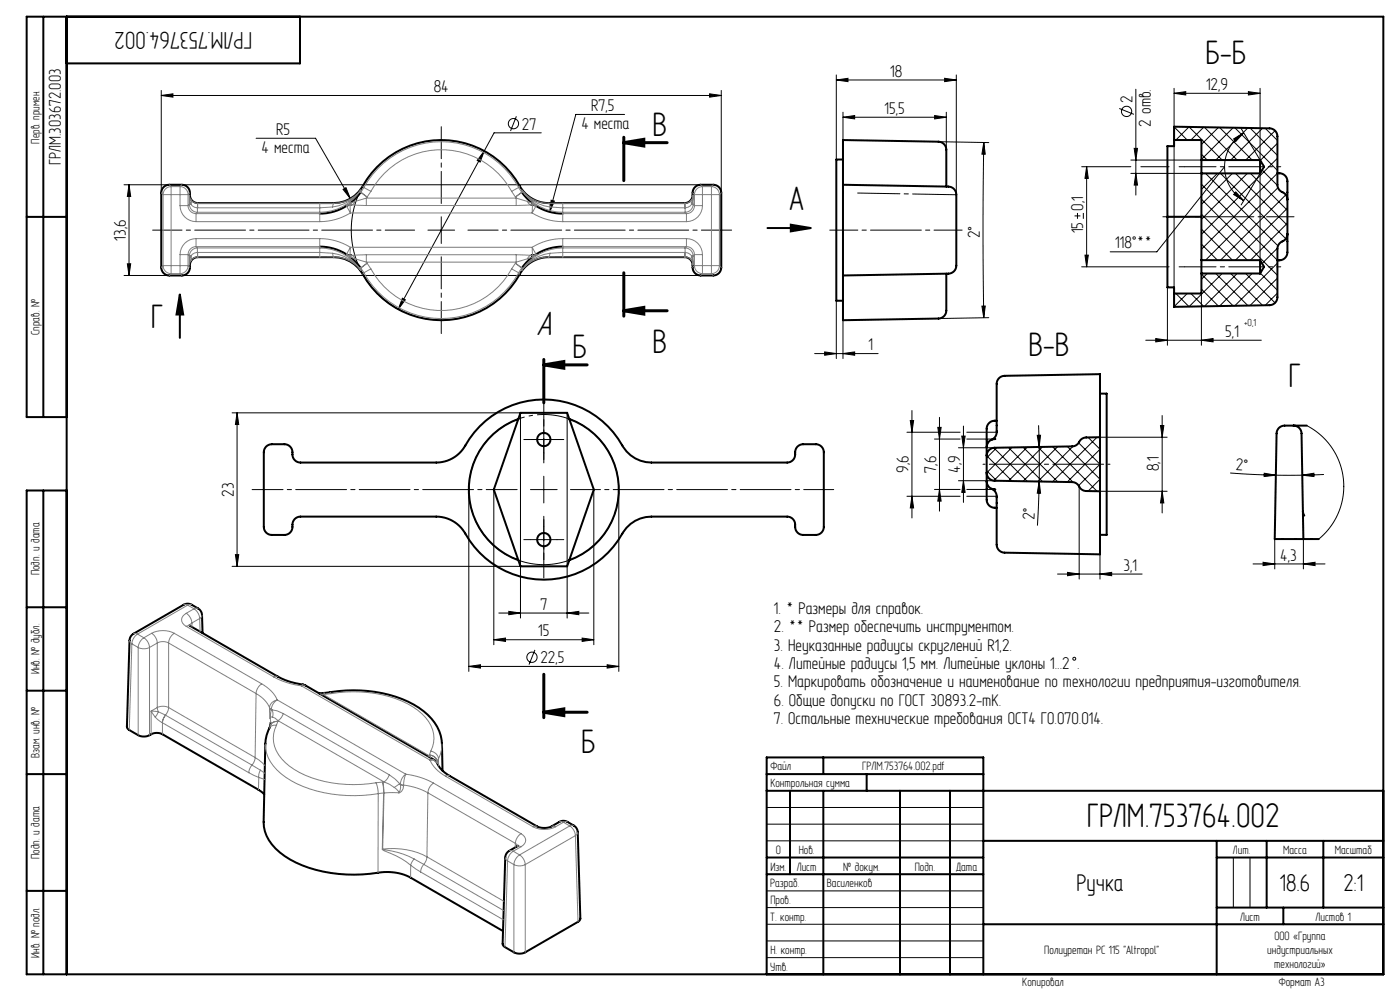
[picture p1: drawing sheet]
<svg xmlns="http://www.w3.org/2000/svg" width="420mm" height="297mm" viewBox="0 0 420 297" stroke-linecap="round" stroke-linejoin="round" font-family="sans-serif">
<g fill="none" stroke="#000" stroke-width=".3">
<path d="M48.4 28.6l3.5-.5v1zM48.4 27.1v30.7M48.4 28.6h168M154.9 34.9l-1.7 4.4M162.4 39.8h-14.2l-28.7 52.9M187.4 34.3h-14.7l-7.8 29.2M212.9 28.1l3.5 .5-3.5 .5zM216.4 27.1v30.7M250.9 24l3.5-.5v1zM250.9 22.5v25.3M250.9 24h36M252.9 35.1l3.5-.5v1z"/>
<path d="M252.9 33.6v8.4M252.9 35.1h31M280.4 34.6l3.5 .5-3.5 .5zM283.4 23.5l3.5 .5-3.5 .5zM283.9 33.6v11.3M286.9 22.5v35.8M335.8 32.5l4.4 1.8M340.8 26.7v31.8M352.2 28l3.5-.5v1zM352.2 26.5v59.6M352.2 28h25.8M352.3 38l3.9 4"/>
<path d="M361.1 38.1l-3.8 3.9M361.3 38.1l9.8 9.9M365.5 38.2l-5.1 5.1M365.9 38.2l9.7 9.8M369.9 38.3l-9.5 9.5M370.4 38.3l12.8 12.8M372.3 38.5l5.7 9.5M373.1 39.8a11.9 11.9 0 0 0 0 20.3M374.3 38.4l-9.6 9.6M374.5 27.5l3.5 .5-3.5 .5zM375 38.4l8.2 8.2M378 26.5v51.5"/>
<path d="M378.8 38.4l-9.6 9.6M379.6 38.4l3.6 3.7M382.5 39.2l-8.8 8.8M37.2 55.4h173M38.7 55.4v27.2M38.7 55.4l.5 3.5h-1zM76.8 41.4h17.9l10.4 18.1M102.9 56.7l.9-.5 1.3 3.3zM108.8 55.8a27 27 0 0 0 12 37.6M145.3 45.2l-1.3 3.4-.8-.5zM281.5 42.5l15.1 .2M295.1 42.7l.5 3.5h-1z"/>
<path d="M295.1 42.7l-.2 23.4 .2 29.1M324.5 50h14.8M326 50l.5 3.5h-1zM326 50v30M339.3 48h21.1M339.3 52h21.1M340.3 44.5h1l-.5 3.5zM340.8 52l.5 3.5h-1zM342.3 50h8.4M352.8 42l3.9-4 10 10M353.7 50h1.7M360.4 59.7l22.8 22.8"/>
<path d="M360.4 55.2l22.8 22.8M360.4 46.2l1.8 1.8M360.7 52l-.3 .3M361.7 52l21.7 21.7M365.2 52l-4.8 4.8M366.2 52l19.5 19.5M367.4 50l-20.3 25.5h-14M369.7 52l-9.3 9.3M370.1 41.6l3-1.8-2.4 2.6zM370.7 52l15.5 15.5M370.7 57.5l2.4 2.6-3-1.8zM374.2 52l-13.8 13.7"/>
<path d="M375.1 52l11.1 11M378 52l-5.7 9.4M378.6 51l4.6 4.6M383.2 42.9l-5.1 5.2M383.2 47.4l-22.8 22.8M383.2 51.9l-22.8 22.8M383.4 56.2l-21.7 21.8M385.7 58.4l-19.5 19.6M38.2 79.1h1l-.5 3.5zM128.4 69h8M132.4 65v8M165.3 60l1 .3-1.4 3.2z"/>
<path d="M322.4 64.7h1.7M323.2 63.8v1.8M324.5 80h26.2M325 63.8v1.8M325.5 76.5h1l-.5 3.5zM353.7 80h1.7M360.4 77.7l.3 .3M360.4 73.2l4.8 4.8M360.4 68.7l9.3 9.3M360.4 64.2l13.8 13.8M383.2 78.9l-12.8 12.7M383.2 74.4l-4.6 4.6"/>
<path d="M386.2 62.4l-15.5 15.6M386.2 66.9l-11.1 11.1M37.2 82.6h173M120.7 89.4l.9 .5-2.1 2.8zM250.9 90.1v17.4M252.9 96v11.5M294.6 91.7h1l-.5 3.5zM296.6 95.2l-15.1 .3M350.2 86.1v17.4M356.2 88l-3.9 4M357.3 88l3.8 3.8M360.4 88v15.5"/>
<path d="M360.4 86.6l5.1 5.1M360.4 82.1l9.5 9.6M362.2 82l-1.8 1.7M364.7 82l9.6 9.6M366.7 82l-10 9.9-3.9-3.9M369.2 82l9.6 9.5M371.1 82l-9.8 9.8M373.7 82l8.8 8.8M375.6 82l-9.7 9.7M378.1 81.9l5.1 5.1M383.2 83.4l-8.2 8.2M383.2 87.8l-3.6 3.7"/>
<path d="M244.4 106h19M247.4 105.5l3.5 .5-3.5 .5zM252.9 106l3.5-.5v1zM343.7 102h34.7M346.7 101.5l3.5 .5-3.5 .5zM360.4 102l3.5-.5v1zM69.6 123.7h86.5v61.5M71.1 123.7l.5 3.5h-1zM71.1 123.7v46M159.1 131.7h8M163.1 127.7v8M170.1 123.7v61.5"/>
<path d="M272.1 129.5h15.9M273.1 126h1l-.5 3.5zM273.6 123v32.2M280.3 131.6h7.7M281.3 128.1h1l-.5 3.5zM281.8 125.1v3.4M281.8 130.5v17.2M287.5 134.2h10.9M288.5 130.7h1l-.5 3.5zM289 127.7v22.9M290 129.5h9M290 131.6h8.6"/>
<path d="M296 136.6l7.6 7.6M298.1 134.2l10.1 10M299 134.2l-3 3M302.5 134.1l10.2 10.2M303.6 134.1l-7.6 7.6M306.9 134l10.4 10.4M308.2 134l-10.1 10.1M311.2 130.5l1-.1-.4 3.6zM311.4 134l10.5 10.5M311.6 127.5l.2 6.5M311.8 134v10.3M312.7 133.9l-10.2 10.2"/>
<path d="M315.8 133.9l13.3 13.3M317.3 133.9l-10.4 10.3M320.2 133.8l9.8 9.8-3.5 3.6M321.9 133.8l-10.5 10.5M323.6 132.7l6.4 6.4-6.4 6.4M326.5 131.1l3.5 3.5-9.8 9.9M329.1 131l-13.3 13.4M330 131h20.1M348.1 127.5h1l-.5 3.5zM348.6 124.5v29.2M392 127.6l2.2 1.2 2 1.6 1.8 1.8 1.6 2 1.2 2.1 1 2.3 .8 2.4 .4 2.6-.1 4.9-.5 2.5-.8 2.5-1.1 2.3-1.4 2.1-1.6 1.9-1.9 1.8M140.6 146.7v54.5"/>
<path d="M148.1 146.7v46.5M159.1 146.7h8M163.1 142.7v8M163.1 157.7v8M178.1 146.7v46.5M185.6 146.7v54.5M272.1 148.7h15.9M273.6 148.7l.5 3.5h-1zM280.3 146.7h7.7M281.8 149.7v3.5M281.8 146.7l.5 3.5h-1zM287.5 144.1h10.9"/>
<path d="M289 144.1l.5 3.5h-1zM290 146.7h8.6M290 148.7h9M296 141.1l3 3M311.8 144.3l.4 3.5h-1zM311.8 144.3l-.6 13.2M323.8 145.8v27.7M348.6 147.2l.5 3.5h-1zM350.1 147.2h-20.1v26.3M369.1 141.8l13.7 .6M379.3 141.8l3.5 .6-3.6 .4zM382.8 142.4h7.9"/>
<path d="M390.7 142.4l3.5-.6v1zM397.2 142.2l-6.5 .2M69.6 169.7h86.5M70.6 166.2h1l-.5 3.5zM159.1 161.7h8M317.3 172h25.3M320.3 171.5l3.5 .5-3.5 .5zM330 172l3.5-.5v1zM375.9 169h21.6M378.9 168.5l3.5 .5-3.5 .5zM382.4 161.6v8.9M391 169l3.5-.5v1z"/>
<path d="M391 161.6v8.9M140.6 199.7l3.5-.5v1zM140.6 199.7h45M148.1 191.7l3.5-.5v1zM148.1 191.7h30M149.6 183.7h27M152.6 183.2l3.5 .5-3.5 .5zM160.5 194.8l-1.8 4.4M170.1 183.7l3.5-.5v1zM174.6 191.2l3.5 .5-3.5 .5zM182.1 199.2l3.5 .5-3.5 .5zM230 242h65"/>
<path d="M230 247h65M230 252h65M370 257v15M375 257v15M230 277h65M230 272h65M230 267h65M230 287h65M230 282h65"/>
<circle cx="154" cy="37.1" r="1.54"/>
<circle cx="338" cy="33.4" r="1.54"/>
<circle cx="159.6" cy="197" r="1.54"/>
<circle cx="322.3" cy="197.4" r=".44"/>
</g>
<path d="M237.2 67.3l6 1-6 1zM54 88.3l1 6h-2z" fill="none" stroke="#000" stroke-width=".6" stroke-linecap="butt"/>
<path d="M187.1 42.8l6-1v2zM187.1 93.1l6-1v2zM163.1 109.4l6-1v2zM163.1 213.5l6-1v2z" fill="none" stroke="#000" stroke-width=".9" stroke-linecap="butt"/>
<path d="M184.7 140.1a22.5 22.5 0 0 0-37.7-9 22.5 22.5 0 0 0 10.2 37.3 22.5 22.5 0 0 0 27.8-27l-.3-1.3" fill="none" stroke="#000" stroke-width=".3" stroke-dasharray="15.2 1.3 1.3 1.3" stroke-dashoffset="3.6" stroke-linecap="butt"/>
<g fill="none" stroke="#000" stroke-width=".6">
<path d="M13 5v120M20 5v287M90 5v14h-70M49.1 56.1l1.2-.7h4.3a2.76 2.76 0 0 1 2.4 3.5l.7 1.3 .8 .5 .9 .2h40.7a10 10 0 0 0 8.7-5.1 27.1 27.1 0 0 1 47.9 1.1 10 10 0 0 0 7.9 4h40.8a2.76 2.76 0 0 0 2.4-3.6l.4-.9 1.1-.8 4.7-.2a2.4 2.4 0 0 1 2.4 2.4v22.4a2.4 2.4 0 0 1-2.4 2.4h-3.8a2.76 2.76 0 0 1-2.5-3.6l-.3-.9-.7-.6-1.3-.4h-40.8a10 10 0 0 0-8.7 5.1 27 27 0 0 1-47.3-.4 10 10 0 0 0-8.5-4.7h-40.7a2.76 2.76 0 0 0-2.5 3.5l-.6 1.3-.8 .5-4.7 .2a2.4 2.4 0 0 1-2.4-2.4v-22.4l.2-.9zM108.2 57.7l-1.5 1.7-1.6 1.5M156.6 57.7l1.4 1.7 1.7 1.5M252.9 55.4v-13.4l28.6 .5a2.8 2.8 0 0 1 2.4 3.6v9.8M252.9 55.4v27.2M252.9 55.4l31.6 .5a2.4 2.4 0 0 1 2.4 2.4v21.3a2.4 2.4 0 0 1-2.4 2.4l-31.6 .6M252.9 47.8h-2v42.3h2M352.2 42h8.2v6M360.4 48v4"/>
<path d="M360.4 52v26M360.4 52h17.6M360.4 48h17.6M378 48v4M378 48l1.2 2-1.2 2M383.2 51.9a2.52 2.52 0 0 1 3 2.4v5.5M386.2 59.8a2.86 2.86 0 0 0-2.1-2.6l-.6-.8-.3-1v-14.5a2.4 2.4 0 0 0-2.3-2.4l-28.7-.5v5.8h-2v42.3h2v5.9l28.7-.5a2.4 2.4 0 0 0 2.3-2.4v-14.5a2.86 2.86 0 0 1 2.1-2.6l.7-.9 .2-1M386.2 59.8v10.3M8 65h12M95.9 73.9a18 18 0 0 1 8.7 2.6h.7M105.1 77.1l1.6 1.5 1.5 1.7M105.3 61.4l-1.1 .2a15.4 15.4 0 0 1-8.3 2.4"/>
<path d="M159.5 61.4l1.1 .2a15.4 15.4 0 0 0 8.2 2.4M159.7 77.1l-1.7 1.5-1.4 1.7M168.8 73.9a18 18 0 0 0-8.6 2.6h-.7M230.2 68.3h13M350.2 65h10.2M360.4 78v4M360.4 78h17.6M378 78v4M378 78l1.2 2-1.2 2M386.2 70.1v5.5a2.5 2.5 0 0 1-3 2.4M54 88.3v13M283.9 82v9a4.5 4.5 0 0 1-1.1 4l-1.3 .5-28.6 .5v-13.4"/>
<path d="M360.4 82v6h-8.2M360.4 82h17.6M330 118h2v42.3h-2M20 125h-12v-120h407v287h-407v-145h12M79.8 133.8l1.3-.6 4.2-.1a2.76 2.76 0 0 1 2.5 3.6l.6 1.2 .8 .5 .9 .2h40.8a10 10 0 0 0 8.7-5.1 27 27 0 0 1 47.3 .4 10 10 0 0 0 8.5 4.7h40.7a2.76 2.76 0 0 0 2.5-3.5l.4-.9 1-.9 4.7-.2a2.4 2.4 0 0 1 2.4 2.4v22.4a2.4 2.4 0 0 1-2.4 2.4h-3.8a2.76 2.76 0 0 1-2.4-3.5l-.4-.9-.6-.7-1.4-.4h-40.7a10 10 0 0 0-8.7 5.1 27.1 27.1 0 0 1-47.8-1.1 10 10 0 0 0-8-4h-40.8a2.76 2.76 0 0 0-2.4 3.6l-.7 1.2-.7 .5-4.8 .2a2.4 2.4 0 0 1-2.4-2.4v-22.4l.2-.9zM155.5 125.6a22.5 22.5 0 0 0-14.9 21.1 22.5 22.5 0 0 0 14.9 21.2M156.1 123.7h14l8 23-8 23h-14l-8-23zM170.8 125.6a22.5 22.5 0 0 1 14.8 21.1 22.5 22.5 0 0 1-14.8 21.2M296 136.6v5.1M298.6 131.6a2.67 2.67 0 0 0-2.6 3.5v1.5M299 126.1a2.52 2.52 0 0 0-3 2.4v5.5M330 131v-18.9l-28.6 .5a2.72 2.72 0 0 0-2.4 3.5v13.1a2.64 2.64 0 0 1-1.5 2.6"/>
<path d="M330 131l-4.1 .1a2.86 2.86 0 0 0-2.5 1.9l-.8 .6-1 .2-23.2 .4a2.4 2.4 0 0 0-2.4 2.4M330 131v16.2M388.1 127.6h-2.7a2.4 2.4 0 0 0-2.4 2.3l-.6 31.7h8.6M388.1 127.6a2.4 2.4 0 0 1 2.4 2.3l.5 31.7M388.1 127.6h3.9M13 147v145M296 141.7a2.4 2.4 0 0 0 2.4 2.4l23.2 .4a2.86 2.86 0 0 1 2.5 1.9l1.4 .7 4.5 .1M296 141.7v.3a7.3 7.3 0 0 0 .6 3.9 2.48 2.48 0 0 0 2 .8M296 144.2v5.6a2.5 2.5 0 0 0 3 2.4M297.5 146.5a2.64 2.64 0 0 1 1.5 2.6v13.1a2.72 2.72 0 0 0 2.4 3.4l28.6 .5v-18.9M390.9 153.2l.4 1.3M391 161.6h4.6"/>
<path d="M8 182h12M56.8 187.4l27.6 15.9 2.7 1 3.8 .9M60.8 189.7l-.2-5.4a2.4 2.4 0 0 0-1.2-2l-1.9-1.1a2.4 2.4 0 0 0-2.4 0l-15 8.7a2.4 2.4 0 0 0-1.2 2l-.8 25.9 .4 .8 3 1.7a4.1 4.1 0 0 0 4.2-.4l1.3-.3 1.7 .5 28.8 16.6 1.8 1.4M8 207h12M81 217.7a15.8 15.8 0 0 0-1.4 5.3l-.5 23.4a11.5 11.5 0 0 0 4.8 9.1 37.1 37.1 0 0 0 24.8 6.6l2.4-.2a19.8 19.8 0 0 1 9.3 0l2.8 1.1 27.7 16M81.2 216.6l-.2 1.1M90.8 205.2l.7 .2 38.8 22.3M95.7 207.8l1.5-.1a44.7 44.7 0 0 1 25.2 2.6 17.2 17.2 0 0 1 9.8 10.2l.4 2.5 .2 8M8 232h12M130.3 227.7l.9 1.1a8.2 8.2 0 0 0 3.7 3.7l26.2 15.2a5.1 5.1 0 0 0 4.4 0l2.3-1.4a2.4 2.4 0 0 1 2.4 0l1.9 1.1a2.4 2.4 0 0 1 1.2 2l.8 26.2-.7 .7-15.8 9.1a3.7 3.7 0 0 1-3.4 0l-3-1.8-.4-.7 .8-25.9a2.4 2.4 0 0 1 1.2-2l2.6-1.6M230 237h185M230 232h65"/>
<path d="M237 237v25M247 227v5M247 237v55M260 232v5M270 237v55M285 237v55M230 257h65M295 252h120M365 252v40M365 257h50M380 252v20M397 252v20"/>
<path d="M8 267h12M230 262h65M295 277h120M365 272h50M385 272v5M230 292v-65h65v65"/>
<circle cx="163.1" cy="131.7" r="2"/>
<circle cx="163.1" cy="161.7" r="2"/>
</g>
<path d="M132.4 61v-23M132.4 77v23" fill="none" stroke="#000" stroke-width=".3" stroke-dasharray="15.2 1.3 1.3 1.3" stroke-dashoffset="5.6"/>
<path d="M124.4 69h-78.6" fill="none" stroke="#000" stroke-width=".3" stroke-dasharray="15.2 1.3 1.3 1.3" stroke-dashoffset="6.4"/>
<path d="M140.4 69h79.1M171.1 146.7h79" fill="none" stroke="#000" stroke-width=".3" stroke-dasharray="15.2 1.3 1.3 1.3" stroke-dashoffset="6.2"/>
<path d="M248.9 69h39.7" fill="none" stroke="#000" stroke-width=".3" stroke-dasharray="15.2 1.3 1.3 1.3" stroke-dashoffset="6.8"/>
<path d="M257.3 57.9l29.2 .5" fill="none" stroke="#000" stroke-width=".3" stroke-dasharray="15.2 1.3 1.3 1.3" stroke-dashoffset="2.6"/>
<path d="M378 50h-22.6M378 80h-22.6" fill="none" stroke="#000" stroke-width=".3" stroke-dasharray="15.2 1.3 1.3 1.3" stroke-dashoffset="5.8"/>
<path d="M378 50h6.2M378 80h6.2" fill="none" stroke="#000" stroke-width=".3" stroke-dasharray="15.2 1.3 1.3 1.3" stroke-dashoffset="14"/>
<path d="M348.9 65h39.3" fill="none" stroke="#000" stroke-width=".3" stroke-dasharray="15.2 1.3 1.3 1.3" stroke-dashoffset="7"/>
<path d="M333 139.1h-38.1" fill="none" stroke="#000" stroke-width=".3" stroke-dasharray="15.2 1.3 1.3 1.3" stroke-dashoffset="-1.9"/>
<path d="M159.1 131.7h-2M163.1 127.7v-2M163.1 135.7v2M167.1 131.7h2M163.1 157.7v-2M159.1 161.7h-2M163.1 165.7v2M167.1 161.7h2" fill="none" stroke="#000" stroke-width=".3" stroke-dasharray="15.2 1.3 1.3 1.3"/>
<path d="M163.1 138.7v-18.5M163.1 154.7v18.5" fill="none" stroke="#000" stroke-width=".3" stroke-dasharray="15.2 1.3 1.3 1.3" stroke-dashoffset="7.9"/>
<path d="M155.1 146.7h-79.5" fill="none" stroke="#000" stroke-width=".3" stroke-dasharray="15.2 1.3 1.3 1.3" stroke-dashoffset="6"/>
<path d="M187.1 42.8h13M187.1 41.1v13M187.1 81.8v13M187.1 93.1h13M163.1 109.4h13M163.1 107.7v13M163.1 202.1v13M163.1 213.5h13" fill="none" stroke="#000" stroke-width=".9"/>
<g fill="#000">
<path d="M48.4 28.6l3.5-.5v1zM212.9 28.1l3.5 .5-3.5 .5zM102.9 56.7l2.2 2.8-1.3-3.3zM165.3 60l-.4 3.5 1.4-3.2zM120.7 89.4l-1.2 3.3 2.1-2.8zM145.3 45.2l-2.1 2.9 .8 .5zM250.9 24l3.5-.5v1zM283.4 23.5l3.5 .5-3.5 .5zM148.1 191.7l3.5-.5v1zM174.6 191.2l3.5 .5-3.5 .5zM370.1 41.6l3-1.8-2.4 2.6zM370.7 57.5l2.4 2.6-3-1.8zM378.9 168.5l3.5 .5-3.5 .5zM391 169l3.5-.5v1z"/>
<path d="M252.9 35.1l3.5-.5v1zM280.4 34.6l3.5 .5-3.5 .5z"/>
<path d="M374.5 27.5l3.5 .5-3.5 .5zM352.2 28l3.5-.5v1z"/>
<path d="M38.7 55.4l.5 3.5h-1zM38.2 79.1h1l-.5 3.5zM71.1 123.7l.5 3.5h-1zM70.6 166.2h1l-.5 3.5zM340.3 44.5h1l-.5 3.5zM340.8 52l.5 3.5h-1zM326 50l.5 3.5h-1zM325.5 76.5h1l-.5 3.5zM273.1 126h1l-.5 3.5zM273.6 148.7l.5 3.5h-1zM288.5 130.7h1l-.5 3.5zM289 144.1l.5 3.5h-1zM348.1 127.5h1l-.5 3.5zM348.6 147.2l.5 3.5h-1zM281.3 128.1h1l-.5 3.5zM281.8 146.7l.5 3.5h-1z"/>
<path d="M187.1 42.8l6-1v2zM187.1 93.1l6-1v2zM163.1 109.4l6-1v2zM163.1 213.5l6-1v2z"/>
<path d="M295.1 42.7l.5 3.5h-1zM294.6 91.7h1l-.5 3.5z"/>
<path d="M54 88.3l1 6h-2zM237.2 67.3l6 1-6 1z"/>
<path d="M247.4 105.5l3.5 .5-3.5 .5zM252.9 106l3.5-.5v1zM152.6 183.2l3.5 .5-3.5 .5zM170.1 183.7l3.5-.5v1z"/>
<path d="M346.7 101.5l3.5 .5-3.5 .5zM360.4 102l3.5-.5v1z"/>
<path d="M311.8 144.3l.4 3.5h-1zM311.2 130.5l1-.1-.4 3.6z"/>
<path d="M379.3 141.8l3.5 .6-3.6 .4zM390.7 142.4l3.5-.6v1z"/>
<path d="M330 172l3.5-.5v1zM320.3 171.5l3.5 .5-3.5 .5z"/>
<path d="M140.6 199.7l3.5-.5v1zM182.1 199.2l3.5 .5-3.5 .5z"/>
</g>
<g fill="none" stroke="#808080" stroke-width=".3">
<path d="M48.4 57.8l.5 .5M48.9 58.3h2.4M48.9 58.3v21.3M50.8 55.4l.5 .5M51.3 55.9a2.4 2.4 0 0 0-2.4 2.4M51.3 55.9v2.4M51.3 58.3v21.3M51.3 58.3h2.7M51.3 55.9h2.7M54 55.9v2.4M54 58.3h2.4M54 55.9a2.4 2.4 0 0 1 2.4 2.4"/>
<path d="M54 58.3v3.3M54.6 55.4l-.6 .5M56.4 58.3v3.3M56.8 58.6l.5 1.3M56.8 58.6l.4 2.6M56.8 58.6v2.6M57 57.8l-.6 .5M57 58.5l-.2 .1M57.3 59.9a2.5 2.5 0 0 0 2 1M57.3 59.9l.1 .6-.2 .7M108.2 57.1a14.7 14.7 0 0 1-12.3 6.5M108.2 57.1h-.1a12.1 12.1 0 0 1-8.3 4.9"/>
<path d="M108.2 57.1v.6M108.2 57.7l1.9 1.4M108.2 57l.1 .6M108.2 57a10.1 10.1 0 0 1-8 3.9M108.2 57v.1M108.3 57.6l-.1 .1M108.3 57.6l1.8 1.5M108.8 55.8l.4 .4M109.2 56.2l2.1 1.1M109.2 56.2a26.5 26.5 0 0 1 46.4 0M109.2 56.2l-.9 1.4M109.9 59.4l-3.4 1"/>
<path d="M109.9 59.4v2.2M109.9 59.4h45M110.1 59.1l-.2 .3M111.3 57.3a24.1 24.1 0 0 1 42.2 0M111.3 57.3l-1.2 1.8M153.5 57.3l1.1 1.8M154.6 59.1l.3 .3M154.9 59.4v2.2M154.9 59.4l3.3 1M155.6 56.2l-2.1 1.1M155.6 56.2l.9 1.4M155.9 55.8l-.3 .4"/>
<path d="M156.5 57.6l-1.9 1.5M156.5 57.6l.1 .1M156.5 57v.6M156.5 57h.1a10.1 10.1 0 0 0 8 3.9M156.5 57l.1 .1M156.6 57.7l-2 1.4M156.6 57.1a14.7 14.7 0 0 0 12.2 6.5M156.6 57.1a12.1 12.1 0 0 0 8.4 4.9M156.6 57.1v.6M207.5 59.9l-.2 .6 .2 .7M207.5 59.9a2.5 2.5 0 0 1-2 1M207.8 57.8l.5 .5"/>
<path d="M207.8 58.5l.1 .1M207.9 58.6l-.4 1.3M207.9 58.6l-.4 2.6M207.9 58.6v2.6M208.3 58.3h2.4M208.3 58.3v3.3M210.2 55.4l.5 .5M210.7 55.9a2.4 2.4 0 0 0-2.4 2.4M210.7 55.9v2.4M210.7 58.3v3.3M210.7 58.3h2.7M210.7 55.9h2.7"/>
<path d="M213.4 55.9a2.4 2.4 0 0 1 2.4 2.4M213.4 58.3h2.4M213.4 55.9v2.4M213.4 58.3v21.3M214 55.4l-.6 .5M215.8 58.3v21.3M216.4 57.8l-.6 .5M48.9 79.6h2.4M48.9 79.6a2.4 2.4 0 0 0 2.4 2.4M48.9 79.6l-.5 .6M51.3 79.6v2.4M51.3 79.6h2.7"/>
<path d="M54 61.6a4.8 4.8 0 0 0 4.8 4.8M54 61.6h2.4M54 79.6h2.4M54 76.3h2.4M54 79.6v2.4M54 76.3v3.3M56.4 61.6a2.4 2.4 0 0 0 2.4 2.4M56.4 79.6a2.4 2.4 0 0 1-2.4 2.4M56.4 76.3v3.3M56.4 76.3l.4 .4M56.4 79.6l.6 .6M56.8 61.2a2.4 2.4 0 0 0 2.4 2.4"/>
<path d="M56.8 76.7h.4M56.8 61.2h.4M56.8 61.2l-.4 .4M56.8 79.3l.2 .2M56.8 76.7v2.6M57.2 61.2a2.45 2.45 0 0 0 2 1.1M57.2 76.7l-.4 2.6M57.2 76.7l.2 .7-.1 .6M57.3 78l-.5 1.3M58.8 64v2.4M58.8 71.5a4.8 4.8 0 0 0-4.8 4.8M58.8 71.5v2.4"/>
<path d="M58.8 73.9a2.4 2.4 0 0 0-2.4 2.4M58.8 71.5h37.1M58.8 66.4h37.1M58.8 64h37.1M58.8 73.9h37.1M58.8 73.9l.4 .4M59.2 74.3a2.4 2.4 0 0 0-2.4 2.4M59.2 62.3v1.3M59.2 74.3v1.4M59.2 75.7a2.45 2.45 0 0 0-2 1M59.2 75.7l.1 1.3M59.2 63.6l-.4 .4"/>
<path d="M59.2 63.6h36.7M59.2 74.3h36.7M59.2 62.3h.1M59.3 77h-.2a2.51 2.51 0 0 0-1.8 1M59.3 60.9l-.1 1.4M59.3 60.9h.1M59.3 60.9v1.4M59.3 75.7v1.3M59.3 75.7h36.6M59.3 62.3h36.6M59.3 75.7h-.1M59.3 77h.1"/>
<path d="M59.3 77l.1 .1M59.3 77h36.6M59.3 60.9h36.6M59.4 60.9h-.1M95.9 71.5v2.4M95.9 71.5a17.5 17.5 0 0 1 9.2 2.6M95.9 64v2.4M95.9 74.3a14.7 14.7 0 0 1 12.3 6.6M95.9 62.3v1.3M95.9 74.3v1.4M95.9 60.9v1.4M95.9 60.9h4.3"/>
<path d="M95.9 75.7v1.3M95.9 63.6v.4M95.9 73.9v.4M95.9 75.7l3.9 .2M99.8 75.9l.4 1.1M99.8 75.9a12.2 12.2 0 0 1 8.4 5M99.8 62l-3.9 .3M100.1 60.9h.1M100.2 77a10.2 10.2 0 0 1 8 4M100.2 60.9l-.4 1.1M100.2 77h-4.3M100.2 77l-.1 .1"/>
<path d="M103.9 76.2l1.1 .3M103.9 76.2l1.2 .9M103.9 61.7h.1M103.9 61.7l1.2 2.1M103.9 76.2h.1M105 61.4l-1.1 .3M105 76.5l-.2 .2 .3 .4M105 61.4h.1M105 61.4l.1 2.4M105 76.5h.1M105.1 77.1l1.4 .5M105.1 60.9l-1.2 .8"/>
<path d="M105.1 60.9l-.3 .3 .2 .2M105.1 74.1l-.1 2.4M105.1 74.1l-1.2 2.1M105.1 63.8a17.5 17.5 0 0 1-9.2 2.6M105.1 74.1h54.5M105.1 63.8h54.5M106.5 60.4a1.53 1.53 0 0 1-1.2 1l4.6 .2M106.5 77.6l3.4 1M106.5 60.4l-1.4 .5M109.9 76.3l-4.6 .2a1.53 1.53 0 0 1 1.2 1.1M109.9 76.3v2.3M109.9 78.6l.2 .3"/>
<path d="M109.9 76.3h45M109.9 61.6h45M109.9 78.6h45M110.1 78.9l-1.9 1.4M110.1 78.9l-1.8 1.5M110.1 78.9l1.2 1.7M154.6 78.9l2 1.4M154.6 78.9l1.9 1.5M154.6 78.9l-1.1 1.7M154.9 76.3l4.6 .2a1.53 1.53 0 0 0-1.3 1.1M154.9 76.3v2.3M154.9 78.6l-.3 .3"/>
<path d="M158.2 60.4a1.53 1.53 0 0 0 1.3 1l-4.6 .2M158.2 77.6l-3.3 1M158.2 60.4l1.5 .5M159.6 63.8a17.5 17.5 0 0 0 9.2 2.6M159.6 74.1l.2 2.4M159.6 74.1l1.2 2.1M159.7 60.9l.2 .3-.1 .2M159.7 60.9l1.1 .8M159.7 77.1l-1.5 .5M159.8 61.4l-.2 2.4M159.8 76.5h.1M159.8 61.4l1 .3"/>
<path d="M159.8 76.5l.1 .2-.2 .4M159.8 61.4h.1M160.8 61.7l-1.2 2.1M160.8 76.2h.1M160.8 76.2l-1 .3M160.8 76.2l-1.1 .9M160.8 61.7h.1M164.6 77a10.2 10.2 0 0 0-8.1 4M164.6 60.9l.4 1.1M164.6 77h4.2M164.6 77v.1M164.6 60.9h.1"/>
<path d="M165 75.9a12.2 12.2 0 0 0-8.4 5M165 75.9l-.4 1.1M165 62l3.8 .3M168.8 64v2.4M168.8 71.5a17.5 17.5 0 0 0-9.2 2.6M168.8 71.5v2.4M168.8 74.3a14.7 14.7 0 0 0-12.2 6.6M168.8 62.3v1.3M168.8 74.3v1.4M168.8 60.9h-4.2M168.8 60.9v1.4M168.8 75.7v1.3"/>
<path d="M168.8 71.5h37.1M168.8 66.4h37.1M168.8 64h37.1M168.8 73.9h37.1M168.8 63.6v.4M168.8 73.9v.4M168.8 63.6h36.7M168.8 74.3h36.7M168.8 75.7l-3.8 .2M168.8 75.7h36.7M168.8 62.3h36.7M168.8 77h36.7"/>
<path d="M168.8 60.9h36.7M205.4 60.9h.1M205.5 75.7v1.3M205.5 60.9v1.4M205.5 75.7h.1M205.5 77l-.1 .1M205.5 77h.1M205.5 77h.2a2.51 2.51 0 0 1 1.8 1M205.5 60.9h.1M205.5 74.3a2.4 2.4 0 0 1 2.4 2.4M205.5 74.3v1.4M205.5 62.3v1.3"/>
<path d="M205.5 75.7a2.45 2.45 0 0 1 2 1M205.5 63.6l.4 .4M205.5 62.3h.1M205.9 64v2.4M205.9 71.5a4.8 4.8 0 0 1 4.8 4.8M205.9 73.9a2.4 2.4 0 0 1 2.4 2.4M205.9 71.5v2.4M205.9 73.9l-.4 .4M207.5 78l.4 1.3M207.5 76.7l.4 2.6M207.5 76.7l-.2 .7 .2 .6M207.5 61.2a2.45 2.45 0 0 1-2 1.1"/>
<path d="M207.5 61.2h.4M207.5 76.7h.4M207.9 61.2a2.4 2.4 0 0 1-2.4 2.4M207.9 61.2l.4 .4M207.9 79.3l-.1 .2M207.9 76.7v2.6M208.3 61.6a2.4 2.4 0 0 1-2.4 2.4M208.3 61.6h2.4M208.3 76.3h2.4M208.3 79.6h2.4M208.3 79.6a2.4 2.4 0 0 0 2.4 2.4M208.3 76.3v3.3"/>
<path d="M208.3 79.6l-.5 .6M208.3 76.3l-.4 .4M210.7 61.6a4.8 4.8 0 0 1-4.8 4.8M210.7 79.6v2.4M210.7 79.6h2.7M210.7 76.3v3.3M213.4 79.6v2.4M213.4 79.6h2.4M215.8 79.6a2.4 2.4 0 0 1-2.4 2.4M215.8 79.6l.6 .6M51.3 82h2.7M51.3 82l-.5 .6"/>
<path d="M54 82l.6 .6M108.2 80.9v.1M108.2 80.3l.1 .1M108.2 80.3v.6M108.3 80.4l.9 1.3M108.3 80.4l-.1 .6M109.2 81.7a26.5 26.5 0 0 0 46.4 0M109.2 81.7l-.4 .5M111.3 80.6a24.1 24.1 0 0 0 42.2 0M111.3 80.6l-2.1 1.1M153.5 80.6l2.1 1.1M155.6 81.7l.3 .5"/>
<path d="M156.5 80.4l-.9 1.3M156.5 80.4v.6M156.6 80.3l-.1 .1M156.6 80.3v.6M156.6 80.9l-.1 .1M210.7 82h2.7M210.7 82l-.5 .6M213.4 82l.6 .6M38.9 191.9l.1 .6 .6 .5M39.6 193l1.9 1M39.6 193l-.8 25.8M40.1 189.9l.5-.1 .7 .2"/>
<path d="M41.3 190a3.8 3.8 0 0 0-1.7 3M41.3 190l1.9 1.1M41.5 194a3.9 3.9 0 0 0 3.4 0M41.5 194v26.3M43.2 191.1a3.8 3.8 0 0 0-1.7 2.9M43.2 191.1a3.8 3.8 0 0 1 1.7 2.9M44.9 194v26.3M45.5 189.8a7.5 7.5 0 0 1 6.8 0M45.5 189.8a3.8 3.8 0 0 1 1.7 2.9M45.5 189.8l-2.3 1.3M47.2 192.7a3.6 3.6 0 0 1 3.4 0M47.2 192.7l-2.3 1.3"/>
<path d="M47.2 192.7v19.3M50.6 192.7l26.2 15.2M50.6 192.7v19.3M52.3 189.8a3.8 3.8 0 0 0-1.7 2.9M52.3 189.8l26.2 15.1M55.1 181.2l.6-.1 .6 .3M55.9 183.8a2.07 2.07 0 0 0-1.4 2 2.07 2.07 0 0 0 1.4 1.9M55.9 183.8a3.8 3.8 0 0 1 1.7 2.9M55.9 187.7l26.2 15.2M56.3 181.4l-15 8.6M56.3 181.4l1.9 1.1M57.1 187.6l-.6-.1-.6 .2"/>
<path d="M57.5 181.2l-.6-.1-.6 .3M57.6 186.7l-.7 .8M57.6 186.7v1.2M58.2 182.5a3.8 3.8 0 0 1 1.7 2.9M58.2 182.5l-2.3 1.3M59.4 182.3l-.6-.1-.6 .3M59.9 185.4l-2.3 1.3M59.9 185.4l.1 3.9M60.6 184.3l-.2 .6-.5 .5M45.3 213.1l1.3 1.8M45.3 213.1l2.2 .2M45.3 213.1v7"/>
<path d="M46.6 214.9l2.1 1.7M47.2 212a3.9 3.9 0 0 1 3.4 0M47.2 212l.3 1.3M47.2 212l-1.9 1.1M47.5 213.3l-.9 1.6M47.5 213.3l2.1 1M48.7 216.6h.1M48.7 216.6l25.9 15M48.7 216.6v3.5M49.6 214.3l-.6 1.1-.3 1.2M49.6 214.3h.1M49.7 214.3l-.7 1.2-.3 1.1"/>
<path d="M49.7 214.3l25.9 15M50.6 212l-.3 1.2-.7 1.1M50.6 212l25.9 15M76.8 207.9a9 9 0 0 1 4.1 4.2M76.8 207.9l-.3 19.1M78.5 204.9a10.5 10.5 0 0 1 4.7 4.9M78.5 204.9a3.8 3.8 0 0 0-1.7 3M80.9 212.3l.2 3M80.9 212.3l.5 .5M80.9 212.1l.5 .5M80.9 212.1v.2M81.1 215.3l.1 1.3"/>
<path d="M81.4 212.8l-.3 2.5M81.4 212.6l.2 .1M81.4 212.6v.2M81.6 212.7l1.5 .3 1.9 .8M81.6 212.7l.3 1.1-.2 1.1M81.6 212.7l-.2 .1M81.7 214.9l-.6 .1v.3M81.7 214.9l.8 .3 .9 .8M82.1 202.9a23.1 23.1 0 0 0 8.4 2.7M82.9 217.4l-1.2 .1-.9 .7M82.9 217.4a9 9 0 0 0 2.7 11.1 30.5 30.5 0 0 0 20.6 6.6l6.6-.5M83.2 209.8a3.6 3.6 0 0 0-1.8 2.8"/>
<path d="M83.2 209.8a2.68 2.68 0 0 0-2.3 2.3M83.2 209.8l38.5 22.2M83.3 202.8l-.5-.2-.7 .3M83.3 216.2a2.09 2.09 0 0 0-2.3 1.5M83.3 216.2l-1.3 .2-.6 .5-.4 .6M83.3 216.2l-.4 1.2M83.4 216l-.1 .2M83.4 216l31.8 18.3M85 213.8a3.8 3.8 0 0 1-1.6 2.2M85 213.8l31.8 18.4M90.5 205.6l38.5 22.2M90.8 205.2l-.3 .4"/>
<path d="M91.6 205.4l-.6-.1-.5 .3M96 208l1 .1M97 208.1l-.4 .2M97 208.1l31.8 18.4M97.1 207.7l.3 .4M97.2 207.7l.2 .4M97.4 208.1h-.4M99 207.5l.4 .4M99.4 207.9a36.8 36.8 0 0 1 24.5 4 11.2 11.2 0 0 1 6.2 10.7l-.9 2.5M99.4 207.9l-2 .2M74.6 231.6l3 1.4M75.6 229.3l-.7 1.1-.3 1.2"/>
<path d="M75.6 229.3l2.5 1.5M76.5 227l1.2 .8 1.8 1.6M76.5 227l-.2 1.2-.7 1.1M77.6 233l1.8 .7M77.6 233l-.1 3.7M78.1 230.8l-.4 1.1-.1 1.1M78.1 230.8l1.3 1M79.6 223a12.3 12.3 0 0 0 6.2 10 39.4 39.4 0 0 0 27.7 4.9M112.8 234.6l.5 1.5 .2 1.8M113.5 237.9l-.1 23.7M114.8 234.4l.4 3.3M114.8 234.4l.3 3.3"/>
<path d="M114.8 234.4l-2 .2M115.1 237.7l-1.6 .2M115.1 237.7l-.4 16.8M115.2 234.3l-.4 .1M115.2 234.3l1.6 .7 1.5 1M115.2 237.7h-.1M115.2 237.7l-.4 16.8M116.8 232.2a3.8 3.8 0 0 1-1.6 2.1M116.8 232.2l1.7 1.3 1.4 1.4M118.3 236a2.23 2.23 0 0 1 1.4 1.6M119.7 237.6l-4.5 .1M119.9 234.9l-1.6 1.1"/>
<path d="M119.9 234.9l.2 .1M119.9 234.9l.2 .3M120.1 235.2a3.4 3.4 0 0 1-.4 2.4M120.1 235.2l1 .3M120.1 235l1 .3M120.1 235v.2M121.1 235.5a1.88 1.88 0 0 1-1.4 2.1M121.1 235.3a20 20 0 0 1 7.3 2.3M121.1 235.3v.2M121.7 232a23.1 23.1 0 0 1 8.4 2.7M121.7 232l-.4 1.4-.2 1.9M121.7 232a3.9 3.9 0 0 0-1.6 3"/>
<path d="M128.4 237.6l26.2 15.2M128.4 237.6l-.3 19.2M128.8 226.5l-.4 .2M128.8 226.5l.5 .7M128.8 226.3v.2M128.8 226.3a2.48 2.48 0 0 1 2.4 2.1M128.8 226.3a2.4 2.4 0 0 1 2.4 2.1M129 227.8a10.5 10.5 0 0 0 4.7 4.8M129 227.8a2.01 2.01 0 0 1 2.2 1M129.2 225.1a2.67 2.67 0 0 1 2.3 2.3M129.2 225.1l-.4 1.2M130.1 234.7a3.8 3.8 0 0 0-1.7 2.9"/>
<path d="M130.1 234.7l26.2 15.2M130.3 227.7l-.7-.1-.6 .2M131.2 228.4l-.1 .3M131.2 228.4h.1M131.2 228.4v.5M131.5 227.4l-.3 1M131.5 227.4l.1 2.2M132.6 223a9.3 9.3 0 0 1-1.1 4.4M133.7 232.6l26.2 15.2M134.9 232.5l-.6-.1-.6 .2M114.7 254.5l.4 .4a32.8 32.8 0 0 1 8.1 4.4M114.8 254.5a22.4 22.4 0 0 1 13.3 2.3"/>
<path d="M114.8 254.5h-.1M114.8 254.5l.4 .1a27.7 27.7 0 0 1 9 2.8M123.2 259.3l3 2M123.2 259.3v3.7M124.2 257.4l-1 1.9M124.2 257.4l2.9 1.7M127.1 259.1l-.7 1.1-.2 1.1M127.1 259.1l24 13.8M128.1 256.8l-.3 1.2-.7 1.1M128.1 256.8l23.1 13.3M151.6 257l.2 .6 .5 .4M152.3 258l1.9 1.1"/>
<path d="M152.3 258l-.8 25.9M152.8 255l.5-.1 .7 .2M154 255.1a3.8 3.8 0 0 0-1.7 2.9M154 255.1l1.9 1.1M154.2 259.1a3.9 3.9 0 0 0 3.4 0M154.2 259.1v26.3M154.6 252.8l.7 .8M154.6 252.8v1.2M155.1 253.7l.6-.2 .6 .3M155.9 256.2a3.8 3.8 0 0 1 1.7 2.9M155.9 256.2a3.8 3.8 0 0 0-1.7 2.9M156.3 249.9a2.07 2.07 0 0 1 1.4 1.9 2.07 2.07 0 0 1-1.4 2"/>
<path d="M156.3 249.9a3.8 3.8 0 0 0-1.7 2.9M156.3 253.8l-2.3 1.3M157.6 259.1v26.3M159.9 247.8a7.5 7.5 0 0 0 6.8 0M161.1 247.7l-.6-.1-.6 .2M165.5 247.7l.5-.1 .7 .2M167.8 246.3l.6-.1 .6 .2M169 246.4l-2.3 1.4M169 246.4l1.9 1.1M170.2 246.3l-.5-.1-.7 .2M170.9 247.5a3.8 3.8 0 0 1 1.7 2.9M170.9 247.5l-15 8.7"/>
<path d="M172.1 247.4l-.5-.1-.7 .2M172.6 250.4l-15 8.7M172.6 250.4l.8 25.9M173.3 249.4l-.2 .6-.5 .4M126.2 261.3l24.8 14.4"/>
</g>
<g font-size="11">
<text x="361.7" y="19.2">Б-Б</text>
<text x="195.8" y="40.8">B</text>
<text x="236.7" y="63.1">A</text>
<text x="45.2" y="98.2">Г</text>
<text x="171.8" y="107.4">Б</text>
<text x="195.8" y="105.7">B</text>
<text x="308.6" y="106.7">B-B</text>
<text x="386.6" y="115.9">Г</text>
<text x="174.4" y="225.6">Б</text>
<text x="326.1" y="248">ГРЛМ.753764.002</text>
</g>
<text font-size="10.5" x="160.7" y="100.3">A</text>
<g font-size="7.8">
<text x="75.6" y="9.5" transform="rotate(-180 75.6 9.5)">ГРЛМ.753764.002</text>
<text x="323" y="267">Ручка</text>
<text x="383.9" y="267">18.6</text>
<text x="403" y="267">2:1</text>
</g>
<g font-size="5.5">
<text x="267.1" y="23">18</text>
<text x="130.1" y="27.6">84</text>
<text x="361.8" y="27">12,9</text>
<text x="177.4" y="33.3">R7,5</text>
<text x="265.3" y="34.1">15,5</text>
<text x="339.7" y="30.8" transform="rotate(-90 339.7 30.8)">2</text>
<text x="82.8" y="40.4">R5</text>
<text x="156.6" y="38.8">27</text>
<text x="174.4" y="38.8">4 места</text>
<text x="345.2" y="37.9" transform="rotate(-90 345.2 37.9)">2 отв.</text>
<text x="78.5" y="45.9">4 места</text>
<text x="18.2" y="49.4" transform="rotate(-90 18.2 49.4)">ГРЛМ.303672.003</text>
<text x="325" y="63.2" transform="rotate(-90 325 63.2)">0,1</text>
<text x="293.9" y="71.3" transform="rotate(-90 293.9 71.3)">2°</text>
<text x="325" y="69.9" transform="rotate(-90 325 69.9)">15</text>
<text x="37.7" y="72.2" transform="rotate(-90 37.7 72.2)">13,6</text>
<text x="334.6" y="74.5">118°**</text>
<text x="367.6" y="101">5,1</text>
<text x="260.6" y="105">1</text>
<text x="272.6" y="141.7" transform="rotate(-90 272.6 141.7)">9,6</text>
<text x="280.8" y="141.6" transform="rotate(-90 280.8 141.6)">7,6</text>
<text x="288" y="141.7" transform="rotate(-90 288 141.7)">4,9</text>
<text x="347.6" y="141.3" transform="rotate(-90 347.6 141.3)">8,1</text>
<text x="370.6" y="140.9" transform="rotate(4 370.6 140.9)">2°</text>
<text x="70.1" y="148.9" transform="rotate(-90 70.1 148.9)">23</text>
<text x="310.3" y="156" transform="rotate(-87 310.3 156)">2°</text>
<text x="337" y="171">3,1</text>
<text x="384.1" y="168">4,3</text>
<text x="162.1" y="182.7">7</text>
<text x="232.2" y="184">1. * Размеры для справок.</text>
<text x="161.5" y="190.7">15</text>
<text x="232.2" y="189.5">2. ** Размер обеспечить инструментом.</text>
<text x="232.2" y="195">3. Неуказанные радиусы скруглений R1,2.</text>
<text x="162.1" y="198.7">22,5</text>
<text x="232.2" y="200.5">4. Литейные радиусы 1,5 мм. Литейные уклоны 1...2 .</text>
<text x="232.2" y="206">5. Маркировать обозначение и наименование по технологии предприятия-изготовителя.</text>
<text x="232.2" y="211.5">6. Общие допуски по ГОСТ 30893.2-mK.</text>
<text x="232.2" y="217">7. Остальные технические требования ОСТ4 ГО.070.014.</text>
</g>
<g font-size="3.9">
<text x="11.9" y="43.1" transform="rotate(-90 11.9 43.1)">Перв. примен.</text>
<text x="11.9" y="100.4" transform="rotate(-90 11.9 100.4)">Справ. №</text>
<text x="11.9" y="172.4" transform="rotate(-90 11.9 172.4)">Подп. и дата</text>
<text x="11.9" y="202.1" transform="rotate(-90 11.9 202.1)">Инв. № дубл.</text>
<text x="11.9" y="227.2" transform="rotate(-90 11.9 227.2)">Взам. инв. №</text>
<text x="231.2" y="230.9">Файл</text>
<text x="258.6" y="230.9">ГРЛМ.753764.002.pdf</text>
<text x="231.1" y="235.9">Контрольная сумма</text>
<text x="11.9" y="257.4" transform="rotate(-90 11.9 257.4)">Подп. и дата</text>
<text x="232.7" y="255.9">0</text>
<text x="239.6" y="255.9">Нов.</text>
<text x="369.9" y="255.9">Лит.</text>
<text x="384.9" y="255.9">Масса</text>
<text x="400.4" y="255.9">Масштаб</text>
<text x="231.1" y="260.9">Изм.</text>
<text x="239" y="260.9">Лист</text>
<text x="253" y="260.9">№ докум.</text>
<text x="274.4" y="260.9">Подп.</text>
<text x="286.9" y="260.9">Дата</text>
<text x="231.1" y="265.9">Разраб.</text>
<text x="248.1" y="265.9">Василенков</text>
<text x="231.1" y="275.9">Т. контр.</text>
<text x="231.1" y="270.9">Пров.</text>
<text x="372" y="275.9">Лист</text>
<text x="394.7" y="275.9">Листов 1</text>
<text x="382.3" y="281.7">ООО «Группа</text>
<text x="11.9" y="287.1" transform="rotate(-90 11.9 287.1)">Инв. № подл.</text>
<text x="231.1" y="285.9">Н. контр.</text>
<text x="313.3" y="285.9">Полиуретан PC 115 &quot;Altropol&quot;</text>
<text x="380.2" y="285.9">индустриальных</text>
<text x="231.1" y="290.9">Утв.</text>
<text x="382.2" y="290.1">технологий»</text>
<text x="306.7" y="295.6">Копировал</text>
<text x="383.6" y="295.4">Формат A3</text>
</g>
<text font-size="3.3" x="373.2" y="97.7">+0,1</text>
</svg>
